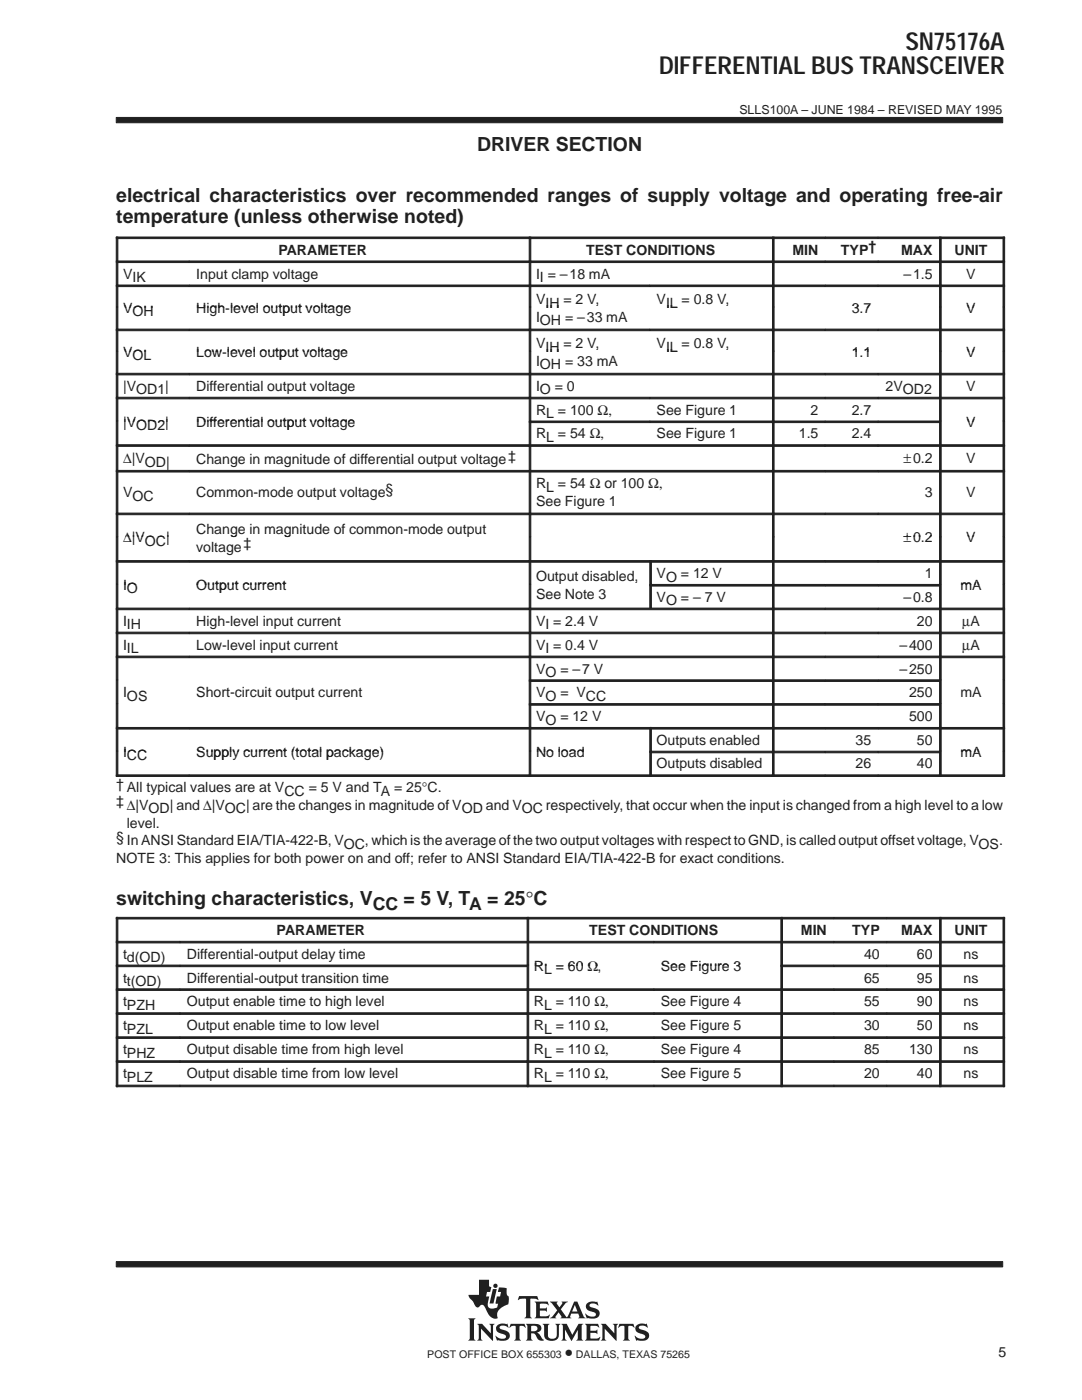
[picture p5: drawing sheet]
<svg xmlns="http://www.w3.org/2000/svg" width="216mm" height="279mm" viewBox="0 0 216 279" stroke-linecap="round" stroke-linejoin="round" font-family="sans-serif">
<g fill="#231f20" stroke="#231f20" stroke-width=".2">
<path d="M23.2 23.4h176.9v1.1h-176.9z" fill-rule="evenodd"/>
<path d="M23.2 251.8h176.9v1h-176.9z" fill-rule="evenodd"/>
</g>
<g fill="#231f20">
<path d="M98.3 257.3h.8l-.6 2.8h-.8z"/>
<path d="M104.9 264.2h1.9a.9 .9 0 0 1 1 .3 .9 .9 0 0 1 0 1.2l-.7 .2 .5 .4 .9 1.2a1.2 1.2 0 0 1-1.6-1l-.3-.4h-.6v1l.3 .4h-1.4l.3-.5v-2.3z" fill-rule="evenodd"/>
<path d="M109.7 259.8h1.6l-.2 .3 .5 .8 .6-.8-.1-.3h1.2l-.4 .2-1 1.3 1.2 1.6 1.5-3.1h.6l1.2 2.9 .4 .4-1.4-.1a.22 .22 0 0 0 .2-.1 .22 .22 0 0 0 0-.3l-.2-.4h-1.4l-.2 .7 .2 .2h-2.2l.2-.3-.5-.9-.7 .9 .2 .3h-1.3l.6-.4 .9-1.2z" fill-rule="evenodd"/>
<path d="M127.1 264.4l.8-.3 .9 .2 .2-.2 .3 .8-.1 .1a1.2 1.2 0 0 0-1.7-.1 1.47 1.47 0 0 0 1.3 .7 1.03 1.03 0 0 1 .7 1.2 1.03 1.03 0 0 1-1.2 .8l-1.1-.1-.2 .1-.4-1 .9 .5h.9a.45 .45 0 0 0 .4-.5 .45 .45 0 0 0-.6-.3l-.2-.1a1.11 1.11 0 0 1-1.2-1.5z" fill-rule="evenodd"/>
<path d="M123.6 264.2h2.8l.2 .8-.6-.4h-.5l-.1 .1v2.4l.3 .4h-1.4l.3-.4v-2.4l-.1-.1h-.5l-.7 .4z" fill-rule="evenodd"/>
<path d="M116.7 264.2h2.6l.2 .8-.6-.4-1.1 .1v.9h1.1l.3-.3v.9l-.4-.2h-1v1l1.3 .1 .7-.3-.3 .7h-2.8l.3-.4v-2.5z" fill-rule="evenodd"/>
<path d="M119.9 264.2h1l1.7 1.9v-1.5l-.3-.4h1l-.3 .4v3l-2.3-2.4v2l.3 .3h-1.1l.3-.4v-2.5z" fill-rule="evenodd"/>
<path d="M112 264.2h1.1l1.1 2.2 1.2-2.2h1l-.3 .4v2.6l.3 .3h-1.4l.3-.4v-1.7l-1.3 2.2-1.3-2.3v1.8l.4 .4h-1.1l.3-.5v-2.3z" fill-rule="evenodd"/>
<path d="M99.3 264.4l.7-.2 1.1 .1 .1-.2 .3 .8-.6-.3h-.8a.41 .41 0 0 0-.4 .4 .41 .41 0 0 0 .5 .4 1.29 1.29 0 0 1 1.5 1.4 1.08 1.08 0 0 1-1.2 .8l-1.1-.1-.2 .1-.4-1 .8 .5 .5 .1 .6-.1 .3-.3a.72 .72 0 0 0-.9-.6 .99 .99 0 0 1-1-.6 .99 .99 0 0 1 .2-1.2z" fill-rule="evenodd"/>
<path d="M101.9 264.2h2.8l.2 .8-.7-.4h-.4l-.1 .1v2.4l.3 .4h-1.4l.3-.4v-2.4l-.1-.1h-.5l-.7 .4z" fill-rule="evenodd"/>
<path d="M108.3 264.2h1.3l-.3 .4v2a.65 .65 0 0 0 .7 .6l.6-.1 .4-.4 .1-2-.3-.5h1l-.3 .4v1.8a1.54 1.54 0 0 1-2.4 .9l-.5-.6v-2.1z" fill-rule="evenodd"/>
<path d="M95.2 264.2h1l1.7 1.9v-1.5l-.3-.4h1.1l-.3 .4v3l-2.4-2.4v1.9l.3 .4h-1.1l.3-.5v-2.3z" fill-rule="evenodd"/>
<path d="M93.4 263.1h1.5l-.3 .4v3.6l.3 .4h-1.5l.3-.4v-3.6z" fill-rule="evenodd"/>
<path d="M103.6 258.7h3.6l.2 .8-.4-.3h-1.2v3.6l.3 .3h-1.4l.2-.2 .1-.3v-3.2l-.1-.2h-.8l-.7 .3z" fill-rule="evenodd"/>
<path d="M106.7 259.8h2.6l.1 .7-.5-.3-1.2 .1v.8h1.1l.3-.2v.9l-.4-.2h-1v1l.2 .1h1.2l.5-.4 .1 .1-.2 .7h-2.8l.3-.5v-2.3z" fill-rule="evenodd"/>
<path d="M117.1 260.2a2.09 2.09 0 0 1 1.9-.3l.2-.2 .1 .9a1.22 1.22 0 0 0-1.7-.1 .82 .82 0 0 0 .9 .5 1.06 1.06 0 0 1 1.2 1.1 1.06 1.06 0 0 1-1.2 1.1l-1.2-.2-.2 .2-.3-1 .8 .5 .8 .1a.46 .46 0 0 0 .5-.5 .46 .46 0 0 0-.5-.5h-.2a1.11 1.11 0 0 1-1.2-1.6z" fill-rule="evenodd"/>
<path d="M95.6 255.4h2v1.3l.4 .2-.2 .9h-.6l-.2 .9h.6l-.3 1.3 .1 .7a.9 .9 0 0 0 1.2 .4l.6-.2 .2-.7-.5-.1 .2-1.4h.7l.2-.9h-.7l.3-.9 1.5 .2v1.1l.2 .4 .2 .1v.7a.81 .81 0 0 1-.6 1.1 2.73 2.73 0 0 0-1.7 1.7l.1 .8-.1 .1a1.81 1.81 0 0 1-2.1-1.5l-.3-.6a.7 .7 0 0 0-.6-.6 .7 .7 0 0 0-.7 .5 1.12 1.12 0 0 1-1.1-1.1l-.7-.8-.2-.6h2.1z" fill-rule="evenodd"/>
<circle cx="98.9" cy="256.6" r=".43"/>
</g>
<g fill="#fff">
<path d="M114.7 260.4l.5 1.3h-1z"/>
<path d="M106 264.6h.6a.56 .56 0 0 1 .6 .5 .56 .56 0 0 1-.6 .6h-.6z" fill-rule="evenodd"/>
</g>
<g fill="#231f20" stroke="#231f20" stroke-width=".2">
<path d="M23.2 47.3h.3v4.8h-.3z" fill-rule="evenodd"/>
<path d="M23.2 47.3h82.4v.3h-82.4z" fill-rule="evenodd"/>
<path d="M105.6 47.3h.3v4.8h-.3z" fill-rule="evenodd"/>
<path d="M105.6 47.3h48.5v.3h-48.5z" fill-rule="evenodd"/>
<path d="M154.1 47.3h.4v4.8h-.4z" fill-rule="evenodd"/>
<path d="M154.1 47.3h10.6v.3h-10.6z" fill-rule="evenodd"/>
<path d="M164.7 47.3h10.5v.3h-10.5z" fill-rule="evenodd"/>
<path d="M175.2 47.3h12.3v.3h-12.3z" fill-rule="evenodd"/>
<path d="M187.5 47.3h.3v4.8h-.3z" fill-rule="evenodd"/>
<path d="M200.1 47.3h.4v4.8h-.4z" fill-rule="evenodd"/>
<path d="M187.5 47.3h13v.3h-13z" fill-rule="evenodd"/>
<path d="M23.2 52.1h.3v4.8h-.3z" fill-rule="evenodd"/>
<path d="M23.2 52.1h14.6v.3h-14.6z" fill-rule="evenodd"/>
<path d="M37.8 52.1h67.8v.3h-67.8z" fill-rule="evenodd"/>
<path d="M105.6 52.1h.3v4.8h-.3z" fill-rule="evenodd"/>
<path d="M105.6 52.1h48.5v.3h-48.5z" fill-rule="evenodd"/>
<path d="M154.1 52.1h.4v4.8h-.4z" fill-rule="evenodd"/>
<path d="M154.1 52.1h10.6v.3h-10.6z" fill-rule="evenodd"/>
<path d="M164.7 52.1h10.5v.3h-10.5z" fill-rule="evenodd"/>
<path d="M175.2 52.1h12.3v.3h-12.3z" fill-rule="evenodd"/>
<path d="M187.5 52.1h.3v4.8h-.3z" fill-rule="evenodd"/>
<path d="M200.1 52.1h.4v4.8h-.4z" fill-rule="evenodd"/>
<path d="M187.5 52.1h13v.3h-13z" fill-rule="evenodd"/>
<path d="M23.2 56.9h.3v4.4h-.3z" fill-rule="evenodd"/>
<path d="M23.2 56.9h14.6v.3h-14.6z" fill-rule="evenodd"/>
<path d="M37.8 56.9h67.8v.3h-67.8z" fill-rule="evenodd"/>
<path d="M105.6 56.9h.3v4.4h-.3z" fill-rule="evenodd"/>
<path d="M105.6 56.9h24v.3h-24z" fill-rule="evenodd"/>
<path d="M129.7 56.9h24.4v.3h-24.4z" fill-rule="evenodd"/>
<path d="M154.1 56.9h.4v4.4h-.4z" fill-rule="evenodd"/>
<path d="M154.1 56.9h10.6v.3h-10.6z" fill-rule="evenodd"/>
<path d="M164.7 56.9h10.5v.3h-10.5z" fill-rule="evenodd"/>
<path d="M175.2 56.9h12.3v.3h-12.3z" fill-rule="evenodd"/>
<path d="M187.5 56.9h.3v4.4h-.3z" fill-rule="evenodd"/>
<path d="M200.1 56.9h.4v4.4h-.4z" fill-rule="evenodd"/>
<path d="M187.5 56.9h13v.3h-13z" fill-rule="evenodd"/>
<path d="M23.2 61.3h.3v4.4h-.3z" fill-rule="evenodd"/>
<path d="M105.6 61.3h.3v4.4h-.3z" fill-rule="evenodd"/>
<path d="M154.1 61.3h.4v4.4h-.4z" fill-rule="evenodd"/>
<path d="M187.5 61.3h.3v4.4h-.3z" fill-rule="evenodd"/>
<path d="M200.1 61.3h.4v4.4h-.4z" fill-rule="evenodd"/>
<path d="M23.2 65.7h.3v4.4h-.3z" fill-rule="evenodd"/>
<path d="M23.2 65.7h14.6v.3h-14.6z" fill-rule="evenodd"/>
<path d="M37.8 65.7h67.8v.3h-67.8z" fill-rule="evenodd"/>
<path d="M105.6 65.7h.3v4.4h-.3z" fill-rule="evenodd"/>
<path d="M105.6 65.7h24v.3h-24z" fill-rule="evenodd"/>
<path d="M129.7 65.7h24.4v.3h-24.4z" fill-rule="evenodd"/>
<path d="M154.1 65.7h.4v4.4h-.4z" fill-rule="evenodd"/>
<path d="M154.1 65.7h10.6v.3h-10.6z" fill-rule="evenodd"/>
<path d="M164.7 65.7h10.5v.3h-10.5z" fill-rule="evenodd"/>
<path d="M175.2 65.7h12.3v.3h-12.3z" fill-rule="evenodd"/>
<path d="M187.5 65.7h.3v4.4h-.3z" fill-rule="evenodd"/>
<path d="M200.1 65.7h.4v4.4h-.4z" fill-rule="evenodd"/>
<path d="M187.5 65.7h13v.3h-13z" fill-rule="evenodd"/>
<path d="M23.2 70.1h.3v4.4h-.3z" fill-rule="evenodd"/>
<path d="M105.6 70.1h.3v4.4h-.3z" fill-rule="evenodd"/>
<path d="M154.1 70.1h.4v4.4h-.4z" fill-rule="evenodd"/>
<path d="M187.5 70.1h.3v4.4h-.3z" fill-rule="evenodd"/>
<path d="M200.1 70.1h.4v4.4h-.4z" fill-rule="evenodd"/>
<path d="M23.2 74.5h.3v4.8h-.3z" fill-rule="evenodd"/>
<path d="M23.2 74.5h14.6v.3h-14.6z" fill-rule="evenodd"/>
<path d="M37.8 74.5h67.8v.3h-67.8z" fill-rule="evenodd"/>
<path d="M105.6 74.5h.3v4.8h-.3z" fill-rule="evenodd"/>
<path d="M105.6 74.5h48.5v.3h-48.5z" fill-rule="evenodd"/>
<path d="M154.1 74.5h.4v4.8h-.4z" fill-rule="evenodd"/>
<path d="M154.1 74.5h10.6v.3h-10.6z" fill-rule="evenodd"/>
<path d="M164.7 74.5h10.5v.3h-10.5z" fill-rule="evenodd"/>
<path d="M175.2 74.5h12.3v.3h-12.3z" fill-rule="evenodd"/>
<path d="M187.5 74.5h.3v4.8h-.3z" fill-rule="evenodd"/>
<path d="M200.1 74.5h.4v4.8h-.4z" fill-rule="evenodd"/>
<path d="M187.5 74.5h13v.3h-13z" fill-rule="evenodd"/>
<path d="M23.2 79.3h.3v4.7h-.3z" fill-rule="evenodd"/>
<path d="M23.2 79.3h14.6v.3h-14.6z" fill-rule="evenodd"/>
<path d="M37.8 79.3h67.8v.3h-67.8z" fill-rule="evenodd"/>
<path d="M105.6 79.3h.3v4.7h-.3z" fill-rule="evenodd"/>
<path d="M105.6 79.3h24v.3h-24z" fill-rule="evenodd"/>
<path d="M129.7 79.3h24.4v.3h-24.4z" fill-rule="evenodd"/>
<path d="M154.1 79.3h.4v4.7h-.4z" fill-rule="evenodd"/>
<path d="M154.1 79.3h10.6v.3h-10.6z" fill-rule="evenodd"/>
<path d="M164.7 79.3h10.5v.3h-10.5z" fill-rule="evenodd"/>
<path d="M175.2 79.3h12.3v.3h-12.3z" fill-rule="evenodd"/>
<path d="M187.5 79.3h.3v4.7h-.3z" fill-rule="evenodd"/>
<path d="M200.1 79.3h.4v4.7h-.4z" fill-rule="evenodd"/>
<path d="M187.5 79.3h13v.3h-13z" fill-rule="evenodd"/>
<path d="M23.2 84h.3v4.7h-.3z" fill-rule="evenodd"/>
<path d="M105.6 84h.3v4.7h-.3z" fill-rule="evenodd"/>
<path d="M105.6 84h24v.3h-24z" fill-rule="evenodd"/>
<path d="M129.7 84h24.4v.3h-24.4z" fill-rule="evenodd"/>
<path d="M154.1 84h.4v4.7h-.4z" fill-rule="evenodd"/>
<path d="M154.1 84h10.6v.3h-10.6z" fill-rule="evenodd"/>
<path d="M164.7 84h10.5v.3h-10.5z" fill-rule="evenodd"/>
<path d="M175.2 84h12.3v.3h-12.3z" fill-rule="evenodd"/>
<path d="M187.5 84h.3v4.7h-.3z" fill-rule="evenodd"/>
<path d="M200.1 84h.4v4.7h-.4z" fill-rule="evenodd"/>
<path d="M23.2 88.8h.3v5.1h-.3z" fill-rule="evenodd"/>
<path d="M23.2 88.8h14.6v.3h-14.6z" fill-rule="evenodd"/>
<path d="M37.8 88.8h67.8v.3h-67.8z" fill-rule="evenodd"/>
<path d="M105.6 88.8h.3v5.1h-.3z" fill-rule="evenodd"/>
<path d="M105.6 88.8h48.5v.3h-48.5z" fill-rule="evenodd"/>
<path d="M154.1 88.8h.4v5.1h-.4z" fill-rule="evenodd"/>
<path d="M154.1 88.8h10.6v.3h-10.6z" fill-rule="evenodd"/>
<path d="M164.7 88.8h10.5v.3h-10.5z" fill-rule="evenodd"/>
<path d="M175.2 88.8h12.3v.3h-12.3z" fill-rule="evenodd"/>
<path d="M187.5 88.8h.3v5.1h-.3z" fill-rule="evenodd"/>
<path d="M200.1 88.8h.4v5.1h-.4z" fill-rule="evenodd"/>
<path d="M187.5 88.8h13v.3h-13z" fill-rule="evenodd"/>
<path d="M23.2 93.9h.3v8.5h-.3z" fill-rule="evenodd"/>
<path d="M23.2 93.9h14.6v.3h-14.6z" fill-rule="evenodd"/>
<path d="M37.8 93.9h67.8v.3h-67.8z" fill-rule="evenodd"/>
<path d="M105.6 93.9h.3v8.5h-.3z" fill-rule="evenodd"/>
<path d="M105.6 93.9h48.5v.3h-48.5z" fill-rule="evenodd"/>
<path d="M154.1 93.9h.4v8.5h-.4z" fill-rule="evenodd"/>
<path d="M154.1 93.9h10.6v.3h-10.6z" fill-rule="evenodd"/>
<path d="M164.7 93.9h10.5v.3h-10.5z" fill-rule="evenodd"/>
<path d="M175.2 93.9h12.3v.3h-12.3z" fill-rule="evenodd"/>
<path d="M187.5 93.9h.3v8.5h-.3z" fill-rule="evenodd"/>
<path d="M200.1 93.9h.4v8.5h-.4z" fill-rule="evenodd"/>
<path d="M187.5 93.9h13v.3h-13z" fill-rule="evenodd"/>
<path d="M23.2 102.4h.3v4.7h-.3z" fill-rule="evenodd"/>
<path d="M23.2 102.4h14.6v.3h-14.6z" fill-rule="evenodd"/>
<path d="M37.8 102.4h67.8v.3h-67.8z" fill-rule="evenodd"/>
<path d="M105.6 102.4h.3v4.7h-.3z" fill-rule="evenodd"/>
<path d="M105.6 102.4h48.5v.3h-48.5z" fill-rule="evenodd"/>
<path d="M154.1 102.4h.4v4.7h-.4z" fill-rule="evenodd"/>
<path d="M154.1 102.4h10.6v.3h-10.6z" fill-rule="evenodd"/>
<path d="M164.7 102.4h10.5v.3h-10.5z" fill-rule="evenodd"/>
<path d="M175.2 102.4h12.3v.3h-12.3z" fill-rule="evenodd"/>
<path d="M187.5 102.4h.3v4.7h-.3z" fill-rule="evenodd"/>
<path d="M200.1 102.4h.4v4.7h-.4z" fill-rule="evenodd"/>
<path d="M187.5 102.4h13v.3h-13z" fill-rule="evenodd"/>
<path d="M23.2 107.1h.3v4.8h-.3z" fill-rule="evenodd"/>
<path d="M105.6 107.1h.3v4.8h-.3z" fill-rule="evenodd"/>
<path d="M154.1 107.1h.4v4.8h-.4z" fill-rule="evenodd"/>
<path d="M187.5 107.1h.3v4.8h-.3z" fill-rule="evenodd"/>
<path d="M200.1 107.1h.4v4.8h-.4z" fill-rule="evenodd"/>
<path d="M23.2 111.9h.3v4.7h-.3z" fill-rule="evenodd"/>
<path d="M23.2 111.9h14.6v.3h-14.6z" fill-rule="evenodd"/>
<path d="M37.8 111.9h67.8v.3h-67.8z" fill-rule="evenodd"/>
<path d="M105.6 111.9h.3v4.7h-.3z" fill-rule="evenodd"/>
<path d="M105.6 111.9h24v.3h-24z" fill-rule="evenodd"/>
<path d="M129.7 111.9h.3v4.7h-.3z" fill-rule="evenodd"/>
<path d="M129.7 111.9h24.4v.3h-24.4z" fill-rule="evenodd"/>
<path d="M154.1 111.9h.4v4.7h-.4z" fill-rule="evenodd"/>
<path d="M154.1 111.9h10.6v.3h-10.6z" fill-rule="evenodd"/>
<path d="M164.7 111.9h10.5v.3h-10.5z" fill-rule="evenodd"/>
<path d="M175.2 111.9h12.3v.3h-12.3z" fill-rule="evenodd"/>
<path d="M187.5 111.9h.3v4.7h-.3z" fill-rule="evenodd"/>
<path d="M200.1 111.9h.4v4.7h-.4z" fill-rule="evenodd"/>
<path d="M187.5 111.9h13v.3h-13z" fill-rule="evenodd"/>
<path d="M23.2 116.6h.3v4.7h-.3z" fill-rule="evenodd"/>
<path d="M105.6 116.6h.3v4.7h-.3z" fill-rule="evenodd"/>
<path d="M129.7 116.6h.3v4.7h-.3z" fill-rule="evenodd"/>
<path d="M129.7 116.6h24.4v.4h-24.4z" fill-rule="evenodd"/>
<path d="M154.1 116.6h.4v4.7h-.4z" fill-rule="evenodd"/>
<path d="M154.1 116.6h10.6v.4h-10.6z" fill-rule="evenodd"/>
<path d="M164.7 116.6h10.5v.4h-10.5z" fill-rule="evenodd"/>
<path d="M175.2 116.6h12.3v.4h-12.3z" fill-rule="evenodd"/>
<path d="M187.5 116.6h.3v4.7h-.3z" fill-rule="evenodd"/>
<path d="M200.1 116.6h.4v4.7h-.4z" fill-rule="evenodd"/>
<path d="M23.2 121.4h.3v4.7h-.3z" fill-rule="evenodd"/>
<path d="M23.2 121.4h14.6v.3h-14.6z" fill-rule="evenodd"/>
<path d="M37.8 121.4h67.8v.3h-67.8z" fill-rule="evenodd"/>
<path d="M105.6 121.4h.3v4.7h-.3z" fill-rule="evenodd"/>
<path d="M105.6 121.4h48.5v.3h-48.5z" fill-rule="evenodd"/>
<path d="M154.1 121.4h.4v4.7h-.4z" fill-rule="evenodd"/>
<path d="M154.1 121.4h10.6v.3h-10.6z" fill-rule="evenodd"/>
<path d="M164.7 121.4h10.5v.3h-10.5z" fill-rule="evenodd"/>
<path d="M175.2 121.4h12.3v.3h-12.3z" fill-rule="evenodd"/>
<path d="M187.5 121.4h.3v4.7h-.3z" fill-rule="evenodd"/>
<path d="M200.1 121.4h.4v4.7h-.4z" fill-rule="evenodd"/>
<path d="M187.5 121.4h13v.3h-13z" fill-rule="evenodd"/>
<path d="M23.2 126.2h.3v4.7h-.3z" fill-rule="evenodd"/>
<path d="M23.2 126.2h14.6v.3h-14.6z" fill-rule="evenodd"/>
<path d="M37.8 126.2h67.8v.3h-67.8z" fill-rule="evenodd"/>
<path d="M105.6 126.2h.3v4.7h-.3z" fill-rule="evenodd"/>
<path d="M105.6 126.2h48.5v.3h-48.5z" fill-rule="evenodd"/>
<path d="M154.1 126.2h.4v4.7h-.4z" fill-rule="evenodd"/>
<path d="M154.1 126.2h10.6v.3h-10.6z" fill-rule="evenodd"/>
<path d="M164.7 126.2h10.5v.3h-10.5z" fill-rule="evenodd"/>
<path d="M175.2 126.2h12.3v.3h-12.3z" fill-rule="evenodd"/>
<path d="M187.5 126.2h.3v4.7h-.3z" fill-rule="evenodd"/>
<path d="M200.1 126.2h.4v4.7h-.4z" fill-rule="evenodd"/>
<path d="M187.5 126.2h13v.3h-13z" fill-rule="evenodd"/>
<path d="M23.2 130.9h.3v4.8h-.3z" fill-rule="evenodd"/>
<path d="M23.2 130.9h14.6v.4h-14.6z" fill-rule="evenodd"/>
<path d="M37.8 130.9h67.8v.4h-67.8z" fill-rule="evenodd"/>
<path d="M105.6 130.9h.3v4.8h-.3z" fill-rule="evenodd"/>
<path d="M105.6 130.9h48.5v.4h-48.5z" fill-rule="evenodd"/>
<path d="M154.1 130.9h.4v4.8h-.4z" fill-rule="evenodd"/>
<path d="M154.1 130.9h10.6v.4h-10.6z" fill-rule="evenodd"/>
<path d="M164.7 130.9h10.5v.4h-10.5z" fill-rule="evenodd"/>
<path d="M175.2 130.9h12.3v.4h-12.3z" fill-rule="evenodd"/>
<path d="M187.5 130.9h.3v4.8h-.3z" fill-rule="evenodd"/>
<path d="M200.1 130.9h.4v4.8h-.4z" fill-rule="evenodd"/>
<path d="M187.5 130.9h13v.4h-13z" fill-rule="evenodd"/>
<path d="M23.2 135.7h.3v4.7h-.3z" fill-rule="evenodd"/>
<path d="M105.6 135.7h.3v4.7h-.3z" fill-rule="evenodd"/>
<path d="M105.6 135.7h48.5v.3h-48.5z" fill-rule="evenodd"/>
<path d="M154.1 135.7h.4v4.7h-.4z" fill-rule="evenodd"/>
<path d="M154.1 135.7h10.6v.3h-10.6z" fill-rule="evenodd"/>
<path d="M164.7 135.7h10.5v.3h-10.5z" fill-rule="evenodd"/>
<path d="M175.2 135.7h12.3v.3h-12.3z" fill-rule="evenodd"/>
<path d="M187.5 135.7h.3v4.7h-.3z" fill-rule="evenodd"/>
<path d="M200.1 135.7h.4v4.7h-.4z" fill-rule="evenodd"/>
<path d="M23.2 140.4h.3v4.8h-.3z" fill-rule="evenodd"/>
<path d="M105.6 140.4h.3v4.8h-.3z" fill-rule="evenodd"/>
<path d="M105.6 140.4h48.5v.3h-48.5z" fill-rule="evenodd"/>
<path d="M154.1 140.4h.4v4.8h-.4z" fill-rule="evenodd"/>
<path d="M154.1 140.4h10.6v.3h-10.6z" fill-rule="evenodd"/>
<path d="M164.7 140.4h10.5v.3h-10.5z" fill-rule="evenodd"/>
<path d="M175.2 140.4h12.3v.3h-12.3z" fill-rule="evenodd"/>
<path d="M187.5 140.4h.3v4.8h-.3z" fill-rule="evenodd"/>
<path d="M200.1 140.4h.4v4.8h-.4z" fill-rule="evenodd"/>
<path d="M23.2 145.2h.3v4.7h-.3z" fill-rule="evenodd"/>
<path d="M23.2 145.2h14.6v.3h-14.6z" fill-rule="evenodd"/>
<path d="M37.8 145.2h67.8v.3h-67.8z" fill-rule="evenodd"/>
<path d="M105.6 145.2h.3v4.7h-.3z" fill-rule="evenodd"/>
<path d="M105.6 145.2h24v.3h-24z" fill-rule="evenodd"/>
<path d="M129.7 145.2h.3v4.7h-.3z" fill-rule="evenodd"/>
<path d="M129.7 145.2h24.4v.3h-24.4z" fill-rule="evenodd"/>
<path d="M154.1 145.2h.4v4.7h-.4z" fill-rule="evenodd"/>
<path d="M154.1 145.2h10.6v.3h-10.6z" fill-rule="evenodd"/>
<path d="M164.7 145.2h10.5v.3h-10.5z" fill-rule="evenodd"/>
<path d="M175.2 145.2h12.3v.3h-12.3z" fill-rule="evenodd"/>
<path d="M187.5 145.2h.3v4.7h-.3z" fill-rule="evenodd"/>
<path d="M200.1 145.2h.4v4.7h-.4z" fill-rule="evenodd"/>
<path d="M187.5 145.2h13v.3h-13z" fill-rule="evenodd"/>
<path d="M23.2 149.9h.3v5.1h-.3z" fill-rule="evenodd"/>
<path d="M23.2 154.6h14.6v.4h-14.6z" fill-rule="evenodd"/>
<path d="M37.8 154.6h67.8v.4h-67.8z" fill-rule="evenodd"/>
<path d="M105.6 149.9h.3v5.1h-.3z" fill-rule="evenodd"/>
<path d="M105.6 154.6h24v.4h-24z" fill-rule="evenodd"/>
<path d="M129.7 149.9h.3v5.1h-.3z" fill-rule="evenodd"/>
<path d="M129.7 149.9h24.4v.3h-24.4z" fill-rule="evenodd"/>
<path d="M129.7 154.6h24.4v.4h-24.4z" fill-rule="evenodd"/>
<path d="M154.1 149.9h.4v5.1h-.4z" fill-rule="evenodd"/>
<path d="M154.1 149.9h10.6v.3h-10.6z" fill-rule="evenodd"/>
<path d="M154.1 154.6h10.6v.4h-10.6z" fill-rule="evenodd"/>
<path d="M164.7 149.9h10.5v.3h-10.5z" fill-rule="evenodd"/>
<path d="M164.7 154.6h10.5v.4h-10.5z" fill-rule="evenodd"/>
<path d="M175.2 149.9h12.3v.3h-12.3z" fill-rule="evenodd"/>
<path d="M175.2 154.6h12.3v.4h-12.3z" fill-rule="evenodd"/>
<path d="M187.5 149.9h.3v5.1h-.3z" fill-rule="evenodd"/>
<path d="M200.1 149.9h.4v5.1h-.4z" fill-rule="evenodd"/>
<path d="M187.5 154.6h13v.4h-13z" fill-rule="evenodd"/>
<path d="M23.2 183.1h.3v4.7h-.3z" fill-rule="evenodd"/>
<path d="M23.2 183.1h82v.3h-82z" fill-rule="evenodd"/>
<path d="M105.2 183.1h.3v4.7h-.3z" fill-rule="evenodd"/>
<path d="M105.2 183.1h50.6v.3h-50.6z" fill-rule="evenodd"/>
<path d="M155.8 183.1h.3v4.7h-.3z" fill-rule="evenodd"/>
<path d="M155.8 183.1h10.6v.3h-10.6z" fill-rule="evenodd"/>
<path d="M166.4 183.1h10.5v.3h-10.5z" fill-rule="evenodd"/>
<path d="M176.9 183.1h10.6v.3h-10.6z" fill-rule="evenodd"/>
<path d="M187.5 183.1h.3v4.7h-.3z" fill-rule="evenodd"/>
<path d="M200.1 183.1h.4v4.7h-.4z" fill-rule="evenodd"/>
<path d="M187.5 183.1h13v.3h-13z" fill-rule="evenodd"/>
<path d="M23.2 187.9h.3v4.7h-.3z" fill-rule="evenodd"/>
<path d="M23.2 187.9h12.7v.3h-12.7z" fill-rule="evenodd"/>
<path d="M35.9 187.9h69.3v.3h-69.3z" fill-rule="evenodd"/>
<path d="M105.2 187.9h.3v4.7h-.3z" fill-rule="evenodd"/>
<path d="M105.2 187.9h25.3v.3h-25.3z" fill-rule="evenodd"/>
<path d="M130.5 187.9h25.3v.3h-25.3z" fill-rule="evenodd"/>
<path d="M155.8 187.9h.3v4.7h-.3z" fill-rule="evenodd"/>
<path d="M155.8 187.9h10.6v.3h-10.6z" fill-rule="evenodd"/>
<path d="M166.4 187.9h10.5v.3h-10.5z" fill-rule="evenodd"/>
<path d="M176.9 187.9h10.6v.3h-10.6z" fill-rule="evenodd"/>
<path d="M187.5 187.9h.3v4.7h-.3z" fill-rule="evenodd"/>
<path d="M200.1 187.9h.4v4.7h-.4z" fill-rule="evenodd"/>
<path d="M187.5 187.9h13v.3h-13z" fill-rule="evenodd"/>
<path d="M23.2 192.6h.3v4.7h-.3z" fill-rule="evenodd"/>
<path d="M23.2 192.6h12.7v.3h-12.7z" fill-rule="evenodd"/>
<path d="M35.9 192.6h69.3v.3h-69.3z" fill-rule="evenodd"/>
<path d="M105.2 192.6h.3v4.7h-.3z" fill-rule="evenodd"/>
<path d="M155.8 192.6h.3v4.7h-.3z" fill-rule="evenodd"/>
<path d="M155.8 192.6h10.6v.3h-10.6z" fill-rule="evenodd"/>
<path d="M166.4 192.6h10.5v.3h-10.5z" fill-rule="evenodd"/>
<path d="M176.9 192.6h10.6v.3h-10.6z" fill-rule="evenodd"/>
<path d="M187.5 192.6h.3v4.7h-.3z" fill-rule="evenodd"/>
<path d="M200.1 192.6h.4v4.7h-.4z" fill-rule="evenodd"/>
<path d="M187.5 192.6h13v.3h-13z" fill-rule="evenodd"/>
<path d="M23.2 197.3h.3v4.8h-.3z" fill-rule="evenodd"/>
<path d="M23.2 197.3h12.7v.4h-12.7z" fill-rule="evenodd"/>
<path d="M35.9 197.3h69.3v.4h-69.3z" fill-rule="evenodd"/>
<path d="M105.2 197.3h.3v4.8h-.3z" fill-rule="evenodd"/>
<path d="M105.2 197.3h25.3v.4h-25.3z" fill-rule="evenodd"/>
<path d="M130.5 197.3h25.3v.4h-25.3z" fill-rule="evenodd"/>
<path d="M155.8 197.3h.3v4.8h-.3z" fill-rule="evenodd"/>
<path d="M155.8 197.3h10.6v.4h-10.6z" fill-rule="evenodd"/>
<path d="M166.4 197.3h10.5v.4h-10.5z" fill-rule="evenodd"/>
<path d="M176.9 197.3h10.6v.4h-10.6z" fill-rule="evenodd"/>
<path d="M187.5 197.3h.3v4.8h-.3z" fill-rule="evenodd"/>
<path d="M200.1 197.3h.4v4.8h-.4z" fill-rule="evenodd"/>
<path d="M187.5 197.3h13v.4h-13z" fill-rule="evenodd"/>
<path d="M23.2 202.1h.3v4.8h-.3z" fill-rule="evenodd"/>
<path d="M23.2 202.1h12.7v.3h-12.7z" fill-rule="evenodd"/>
<path d="M35.9 202.1h69.3v.3h-69.3z" fill-rule="evenodd"/>
<path d="M105.2 202.1h.3v4.8h-.3z" fill-rule="evenodd"/>
<path d="M105.2 202.1h25.3v.3h-25.3z" fill-rule="evenodd"/>
<path d="M130.5 202.1h25.3v.3h-25.3z" fill-rule="evenodd"/>
<path d="M155.8 202.1h.3v4.8h-.3z" fill-rule="evenodd"/>
<path d="M155.8 202.1h10.6v.3h-10.6z" fill-rule="evenodd"/>
<path d="M166.4 202.1h10.5v.3h-10.5z" fill-rule="evenodd"/>
<path d="M176.9 202.1h10.6v.3h-10.6z" fill-rule="evenodd"/>
<path d="M187.5 202.1h.3v4.8h-.3z" fill-rule="evenodd"/>
<path d="M200.1 202.1h.4v4.8h-.4z" fill-rule="evenodd"/>
<path d="M187.5 202.1h13v.3h-13z" fill-rule="evenodd"/>
<path d="M23.2 206.9h.3v4.8h-.3z" fill-rule="evenodd"/>
<path d="M23.2 206.9h12.7v.3h-12.7z" fill-rule="evenodd"/>
<path d="M35.9 206.9h69.3v.3h-69.3z" fill-rule="evenodd"/>
<path d="M105.2 206.9h.3v4.8h-.3z" fill-rule="evenodd"/>
<path d="M105.2 206.9h25.3v.3h-25.3z" fill-rule="evenodd"/>
<path d="M130.5 206.9h25.3v.3h-25.3z" fill-rule="evenodd"/>
<path d="M155.8 206.9h.3v4.8h-.3z" fill-rule="evenodd"/>
<path d="M155.8 206.9h10.6v.3h-10.6z" fill-rule="evenodd"/>
<path d="M166.4 206.9h10.5v.3h-10.5z" fill-rule="evenodd"/>
<path d="M176.9 206.9h10.6v.3h-10.6z" fill-rule="evenodd"/>
<path d="M187.5 206.9h.3v4.8h-.3z" fill-rule="evenodd"/>
<path d="M200.1 206.9h.4v4.8h-.4z" fill-rule="evenodd"/>
<path d="M187.5 206.9h13v.3h-13z" fill-rule="evenodd"/>
<path d="M23.2 211.7h.3v5.2h-.3z" fill-rule="evenodd"/>
<path d="M23.2 211.7h12.7v.3h-12.7z" fill-rule="evenodd"/>
<path d="M23.2 216.6h12.7v.3h-12.7z" fill-rule="evenodd"/>
<path d="M35.9 211.7h69.3v.3h-69.3z" fill-rule="evenodd"/>
<path d="M35.9 216.6h69.3v.3h-69.3z" fill-rule="evenodd"/>
<path d="M105.2 211.7h.3v5.2h-.3z" fill-rule="evenodd"/>
<path d="M105.2 211.7h25.3v.3h-25.3z" fill-rule="evenodd"/>
<path d="M105.2 216.6h25.3v.3h-25.3z" fill-rule="evenodd"/>
<path d="M130.5 211.7h25.3v.3h-25.3z" fill-rule="evenodd"/>
<path d="M130.5 216.6h25.3v.3h-25.3z" fill-rule="evenodd"/>
<path d="M155.8 211.7h.3v5.2h-.3z" fill-rule="evenodd"/>
<path d="M155.8 211.7h10.6v.3h-10.6z" fill-rule="evenodd"/>
<path d="M155.8 216.6h10.6v.3h-10.6z" fill-rule="evenodd"/>
<path d="M166.4 211.7h10.5v.3h-10.5z" fill-rule="evenodd"/>
<path d="M166.4 216.6h10.5v.3h-10.5z" fill-rule="evenodd"/>
<path d="M176.9 211.7h10.6v.3h-10.6z" fill-rule="evenodd"/>
<path d="M176.9 216.6h10.6v.3h-10.6z" fill-rule="evenodd"/>
<path d="M187.5 211.7h.3v5.2h-.3z" fill-rule="evenodd"/>
<path d="M200.1 211.7h.4v5.2h-.4z" fill-rule="evenodd"/>
<path d="M187.5 211.7h13v.3h-13z" fill-rule="evenodd"/>
<path d="M187.5 216.6h13v.3h-13z" fill-rule="evenodd"/>
</g>
<g font-size="4.9" fill="#231f20">
<text x="180.7" y="9.9">SN75176A</text>
<text x="131.5" y="14.8">DIFFERENTIAL BUS TRANSCEIVER</text>
</g>
<g font-size="3.9" fill="#231f20">
<text x="95.2" y="30.2">DRIVER SECTION</text>
<text x="23.2" y="40.4">electrical characteristics over recommended ranges of supply voltage and operating free-air</text>
<text x="23.2" y="44.6">temperature (unless otherwise noted)</text>
<text x="23.2" y="180.7">switching characteristics, V</text>
</g>
<g font-size="3.5" fill="#231f20">
<text x="74.4" y="181.7">CC = 5 V, TA = 25°C</text>
<text x="112.7" y="271">•</text>
</g>
<g font-size="2.8" fill="#231f20">
<text x="55.5" y="50.8">PARAMETER</text>
<text x="117" y="50.8">TEST CONDITIONS</text>
<text x="158.1" y="50.8">MIN</text>
<text x="167.8" y="50.8">TYP†</text>
<text x="179.8" y="50.8">MAX</text>
<text x="190.5" y="50.8">UNIT</text>
<text x="24.6" y="55.6">VIK</text>
<text x="39.2" y="55.6">Input clamp voltage</text>
<text x="107" y="55.6">II = –18 mA</text>
<text x="180.3" y="55.6">–1.5</text>
<text x="192.8" y="55.6">V</text>
<text x="24.6" y="62.4">VOH</text>
<text x="39.2" y="62.4">High level output voltage</text>
<text x="39.2" y="62.4">High-level output voltage</text>
<text x="107" y="60.7">VIH = 2 V,,</text>
<text x="107" y="64.2">IOH = –33 mA</text>
<text x="108.8" y="61.4">IH</text>
<text x="131" y="60.7">VIL = 0.8 V,,</text>
<text x="132.9" y="61.4">IL</text>
<text x="169.9" y="62.4">3 7</text>
<text x="169.9" y="62.4">3.7</text>
<text x="192.8" y="62.4">V</text>
<text x="24.6" y="71.2">VOL</text>
<text x="39.2" y="71.2">Low level output voltage</text>
<text x="39.2" y="71.2">Low-level output voltage</text>
<text x="107" y="69.5">VIH = 2 V,,</text>
<text x="108.8" y="70.2">IH</text>
<text x="131" y="69.5">VIL = 0.8 V,,</text>
<text x="132.9" y="70.2">IL</text>
<text x="169.9" y="71.2">1 1</text>
<text x="169.9" y="71.2">1.1</text>
<text x="192.8" y="71.2">V</text>
<text x="107" y="73">IOH = 33 mA</text>
<text x="24.6" y="78">|VOD1|</text>
<text x="39.2" y="78">Differential output voltage</text>
<text x="107" y="78">IO = 0</text>
<text x="107" y="82.8">RL = 100 Ω,</text>
<text x="131" y="82.8">See Figure 1</text>
<text x="161.7" y="82.8">2</text>
<text x="169.9" y="82.8">2.7</text>
<text x="176.7" y="78">2VOD2</text>
<text x="192.8" y="78">V</text>
<text x="24.6" y="85.1">|VOD2|</text>
<text x="39.2" y="85.1">Differential output voltage</text>
<text x="107" y="87.5">RL = 54 Ω,</text>
<text x="131" y="87.5">See Figure 1</text>
<text x="159.4" y="87.5">1.5</text>
<text x="169.9" y="87.5">2.4</text>
<text x="192.8" y="85.1">V</text>
<text x="24.6" y="92.4">∆|VOD|</text>
<text x="39.2" y="92.7">Change in magnitude of differential output voltage‡</text>
<text x="180.3" y="92.4">±0.2</text>
<text x="192.8" y="92.4">V</text>
<text x="24.6" y="99.3">VOC</text>
<text x="39.2" y="99.3">Common-mode output voltage§</text>
<text x="107" y="97.4">RL = 54 Ω or 100 Ω,</text>
<text x="107" y="100.9">See Figure 1</text>
<text x="184.5" y="99.3">3</text>
<text x="192.8" y="99.3">V</text>
<text x="39.2" y="106.6">Change in mag</text>
<text x="45.9" y="106.6">g</text>
<text x="56.6" y="106.6">gnitude of common-mode output</text>
<text x="24.6" y="108.2">∆|VOC|</text>
<text x="39.2" y="110.1">voltage‡</text>
<text x="180.3" y="108.2">±0 2</text>
<text x="180.3" y="108.2">±0.2</text>
<text x="192.8" y="108.2">V</text>
<text x="24.6" y="117.7">IO</text>
<text x="39.2" y="117.7">Output current</text>
<text x="107" y="116">Output disabled,,</text>
<text x="107" y="119.6">See Note 3</text>
<text x="131" y="115.4">VO = 12 V</text>
<text x="184.5" y="115.4">1</text>
<text x="191.6" y="117.7">mA</text>
<text x="24.6" y="124.9">IIH</text>
<text x="39.2" y="124.9">High-level input current</text>
<text x="107" y="124.9">VI = 2.4 V</text>
<text x="131" y="120.1">VO = – 7 V</text>
<text x="180.3" y="120.1">–0.8</text>
<text x="183" y="124.9">20</text>
<text x="192" y="124.9">µA</text>
<text x="24.6" y="129.7">IIL</text>
<text x="39.2" y="129.7">Low-level input current</text>
<text x="107" y="129.7">VI = 0.4 V</text>
<text x="179.5" y="129.7">–400</text>
<text x="192" y="129.7">µA</text>
<text x="107" y="134.4">VO = –7 V</text>
<text x="179.5" y="134.4">–250</text>
<text x="24.6" y="139.1">IOS</text>
<text x="39.2" y="139.1">Short-circuit output current</text>
<text x="107" y="143.9">VO = 12 V</text>
<text x="107" y="139.2">VO = VCC</text>
<text x="181.4" y="139.2">250</text>
<text x="181.4" y="143.9">500</text>
<text x="191.6" y="139.1">mA</text>
<text x="131" y="148.7">Outputs enabled</text>
<text x="170.7" y="148.7">35</text>
<text x="183" y="148.7">50</text>
<text x="24.6" y="151">ICC</text>
<text x="39.2" y="151">Supply current (total package)</text>
<text x="107" y="151">No load</text>
<text x="131" y="153.4">Outputs disabled</text>
<text x="170.7" y="153.4">26</text>
<text x="183" y="153.4">40</text>
<text x="191.6" y="151">mA</text>
<text x="23.2" y="157.4">† All typical values are at V</text>
<text x="23.2" y="160.9">‡ ∆|V</text>
<text x="56.7" y="158.8">CC = 5 V and TA = 25°C.</text>
<text x="23.2" y="168">§ In ANSI Standard EIA/TIA-422-B, V</text>
<text x="25.3" y="165.2">level.</text>
<text x="29.7" y="162.3">OD| and ∆|VOC| are the changes in magnitude of VOD and VOC respectively, that occur when the input is changed from a high level to a low</text>
<text x="23.2" y="172.2">NOTE 3: This applies for both power on and off; refer to ANSI Standard EIA/TIA-422-B for exact conditions.</text>
<text x="68.6" y="169.4">OC, which is the average of the two output voltages with respect to GND, is called output offset voltage, VOS.</text>
<text x="24.6" y="191.3">td(OD)</text>
<text x="37.3" y="191.3">Differential-output delay time</text>
<text x="55.2" y="186.6">PARAMETER</text>
<text x="117.6" y="186.6">TEST CONDITIONS</text>
<text x="159.8" y="186.6">MIN</text>
<text x="170.1" y="186.6">TYP</text>
<text x="172.4" y="191.3">40</text>
<text x="179.8" y="186.6">MAX</text>
<text x="183" y="191.3">60</text>
<text x="190.5" y="186.6">UNIT</text>
<text x="192.3" y="191.3">ns</text>
<text x="24.6" y="196.1">tt(OD)</text>
<text x="37.3" y="196.1">Differential-output transition time</text>
<text x="106.5" y="193.7">RL = 60 Ω</text>
<text x="106.5" y="193.7">RL = 60 Ω,</text>
<text x="131.9" y="193.7">See Figure 3</text>
<text x="172.4" y="196.1">65</text>
<text x="183" y="196.1">95</text>
<text x="192.3" y="196.1">ns</text>
<text x="24.6" y="200.9">tPZH</text>
<text x="37.3" y="200.9">Output enable time to high level</text>
<text x="106.5" y="200.9">RL = 110 Ω,</text>
<text x="131.9" y="200.9">See Figure 4</text>
<text x="172.4" y="200.9">55</text>
<text x="183" y="200.9">90</text>
<text x="192.3" y="200.9">ns</text>
<text x="24.6" y="205.6">tPZL</text>
<text x="37.3" y="205.6">Output enable time to low level</text>
<text x="106.5" y="205.6">RL = 110 Ω,</text>
<text x="131.9" y="205.6">See Figure 5</text>
<text x="172.4" y="205.6">30</text>
<text x="183" y="205.6">50</text>
<text x="192.3" y="205.6">ns</text>
<text x="24.6" y="210.4">tPHZ</text>
<text x="24.6" y="215.2">tPLZ</text>
<text x="37.3" y="210.4">Output disable time from high level</text>
<text x="37.3" y="215.2">Output disable time from low level</text>
<text x="106.5" y="210.4">RL = 110 Ω,</text>
<text x="106.5" y="215.2">RL = 110 Ω,</text>
<text x="131.9" y="210.4">See Figure 4</text>
<text x="131.9" y="215.2">See Figure 5</text>
<text x="172.4" y="210.4">85</text>
<text x="172.4" y="215.2">20</text>
<text x="181.4" y="210.4">130</text>
<text x="183" y="215.2">40</text>
<text x="192.3" y="210.4">ns</text>
<text x="192.3" y="215.2">ns</text>
<text x="199.2" y="270.7">5</text>
</g>
<text font-size="2.5" fill="#231f20" x="147.5" y="22.7">SLLS100A – JUNE 1984 – REVISED MAY 1995</text>
<g font-size="2.1" fill="#231f20">
<text x="85.3" y="271">POST OFFICE BOX 655303</text>
<text x="114.9" y="271">DALLAS, TEXAS 75265</text>
</g>
</svg>
